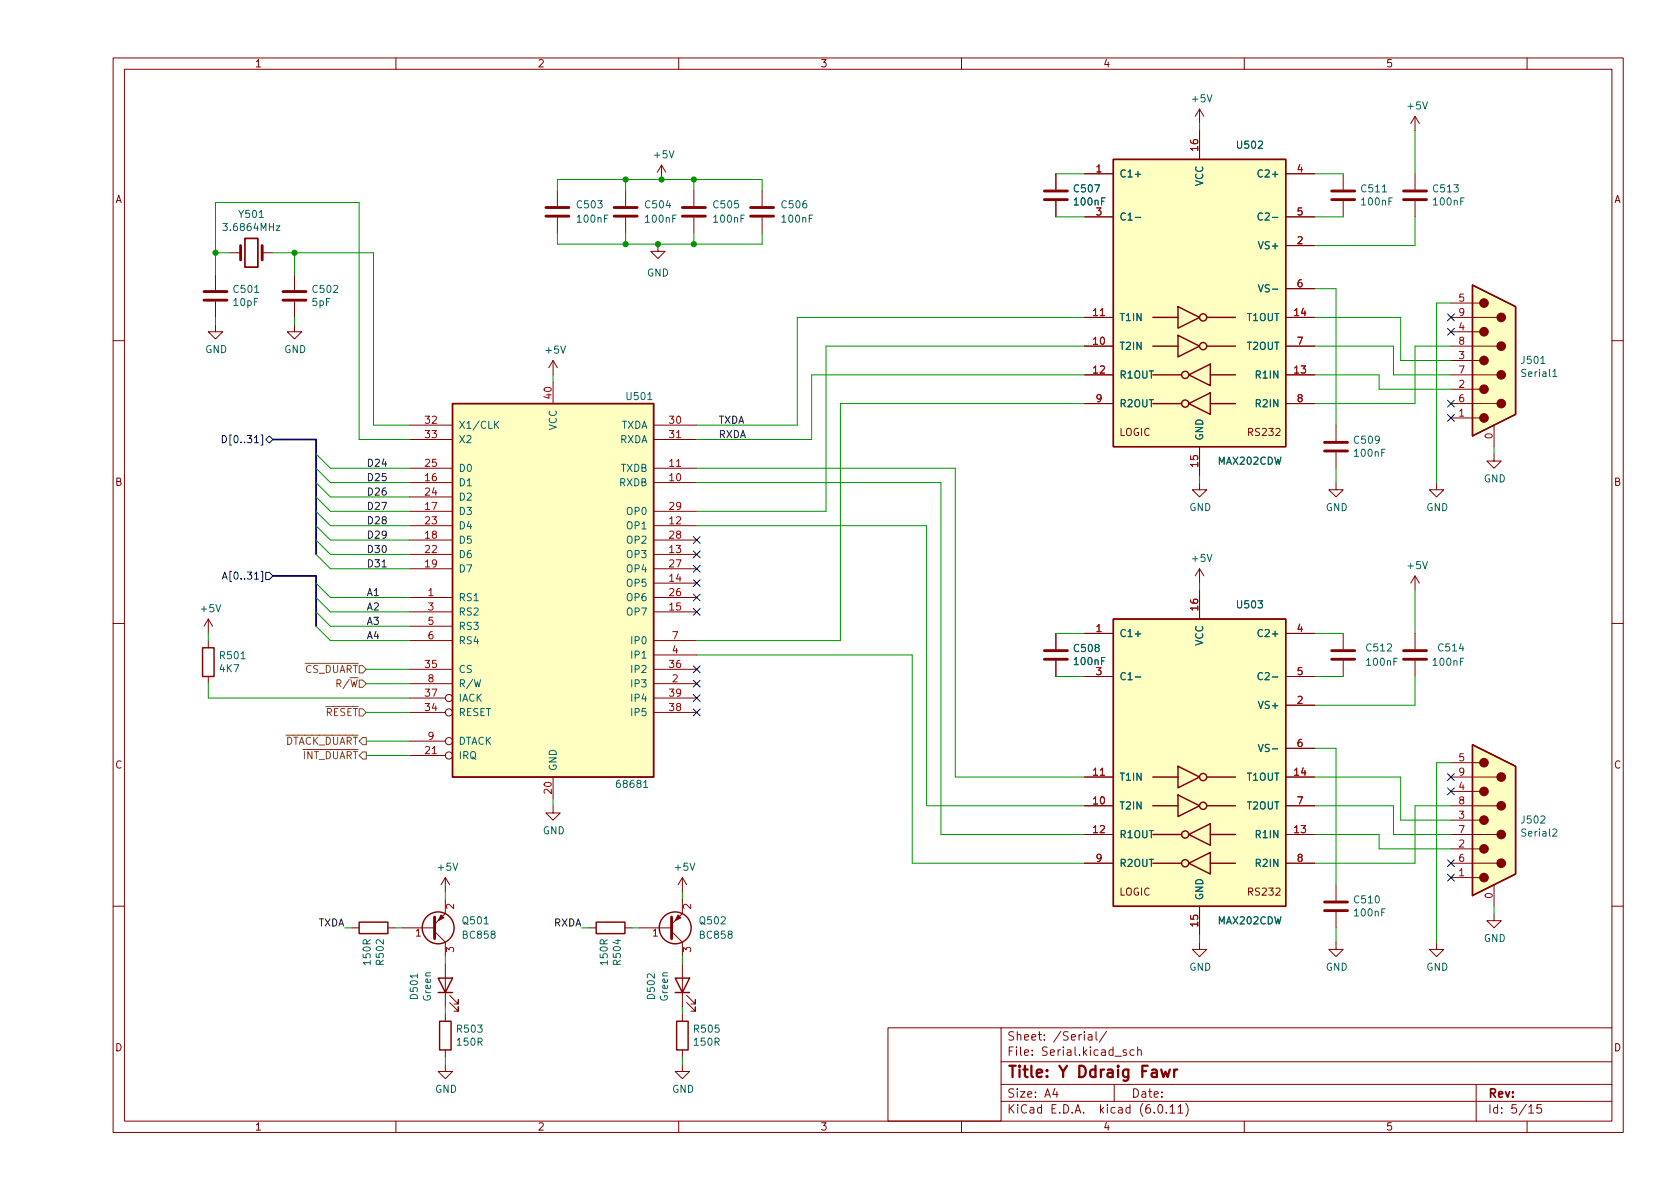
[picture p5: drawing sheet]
<svg xmlns="http://www.w3.org/2000/svg" width="297mm" height="210mm" viewBox="0 0 297 210" stroke-linecap="round" stroke-linejoin="round" font-family="sans-serif">
<g fill="none" stroke="#840000" stroke-width=".18">
<path d="M20 10.2h267v190.1h-267zM22 12.2h263v186.1h-263zM70 10.2v2M120 10.2v2M170 10.2v2M212.1 19.3v2.5M212.1 19.3l-.8 1.3M212.1 19.3l.8 1.3M220 10.2v2M270 10.2v2M98.6 33.6v2.8M98.6 38.5v2.8"/>
<path d="M110.6 33.6v2.8M110.6 38.5v2.8M117 29.2l-.8 1.3M117 29.2v2.5M117 29.2l.7 1.3M122.7 33.6v2.8M122.7 38.5v2.8M134.7 33.6v2.8M134.7 38.5v2.8M186.7 30.7v2.8M186.7 35.6v2.7M191.8 30.7h5"/>
<path d="M191.8 38.3h5M212.1 23.1v5.1M227.3 30.7h5.1M227.3 38.3h5.1M237.5 30.7v2.8M237.5 35.6v2.7M250.2 20.6l-.8 1.2M250.2 20.6v2.5M250.2 30.7v2.8M250.2 35.6v2.7M250.2 20.6l.8 1.2M38.1 57.4v1.3h1.3l-1.3 1.2-1.3-1.2h1.3"/>
<path d="M38.1 48.5v2.8M38.1 53.3v2.8M40.6 44.7h1.9M46.4 44.7h1.9M52.1 57.4v1.3h1.2l-1.2 1.2-1.3-1.2h1.3M52.1 48.5v2.8M52.1 53.3v2.8M116.3 43.2v1.2h1.3l-1.3 1.3-1.2-1.3h1.2M191.8 56.1h5M227.3 56.1h5.1M227.3 43.4h5.1M227.3 51h5.1"/>
<path d="M256.5 58.7h5.1M256.5 56.1h8.2M256.5 53.6h5.1M20 60.2h2M72.4 75.2h7.6M72.4 77.7h7.6M97.8 63.7l-.8 1.3M97.8 63.7v2.6M97.8 67.6v3.8M97.8 63.7l.8 1.3M115.6 75.2h7.6M115.6 77.7h7.6"/>
<path d="M191.8 71.4h5M191.8 66.3h5M191.8 61.2h5M212.1 79v5.1M225.6 75.9l.5-.1 .2 .3-.8 .9h.8M227.3 71.4h5.1M227.3 66.3h5.1M227.3 61.2h5.1M236.2 75.2v2.8M256.5 73.9h5.1M256.5 71.4h8.2M256.5 68.8h5.1"/>
<path d="M256.5 66.3h8.2M256.5 63.7h5.1M256.5 61.2h8.2M264.2 75.2v3.8M285 60.2h2M72.4 85.3h7.6M72.4 82.8h7.6M72.4 93h7.6M72.4 98h7.6M72.4 90.4h7.6M72.4 95.5h7.6M72.4 87.9h7.6"/>
<path d="M115.6 85.3h7.6M115.6 82.8h7.6M115.6 93h7.6M115.6 98h7.6M115.6 90.4h7.6M115.6 95.5h7.6M212.1 85.3v1.3h1.3l-1.3 1.3-1.3-1.3h1.3M236.2 85.3v1.3h1.3l-1.3 1.3-1.3-1.3h1.3M236.2 80v2.8M254 85.3v1.3h1.3l-1.3 1.3-1.3-1.3h1.3M264.2 80.3v1.2h1.2l-1.2 1.3-1.3-1.3h1.3M20 110.2h2"/>
<path d="M36.8 109.5v2.5M36.8 113.3v1.2M36.8 119.6v1.3M36.8 109.5l-.7 1.2M36.8 109.5l.8 1.2M72.4 105.7h7.6M72.4 108.2h7.6M72.4 100.6h7.6M72.4 118.4h7.6M72.4 110.7h7.6M72.4 113.3h7.6M115.6 105.7h7.6"/>
<path d="M115.6 103.1h7.6M115.6 108.2h7.6M115.6 100.6h7.6M115.6 118.4h7.6M115.6 115.8h7.6M115.6 113.3h7.6M186.7 112v2.8M186.7 116.8v2.8M191.8 112h5M191.8 119.6h5M212.1 100.6l-.8 1.2M212.1 100.6v2.5"/>
<path d="M212.1 104.4v5.1M212.1 100.6l.8 1.2M227.3 112h5.1M227.3 119.6h5.1M237.5 112v2.8M237.5 116.8v2.8M250.2 101.8v2.6M250.2 112v2.8M250.2 116.8v2.8M250.2 101.8l-.8 1.3M250.2 101.8l.8 1.3M285 110.2h2"/>
<path d="M72.4 120.9h7.6M72.4 133.6h6.3M72.4 126h6.3M72.4 123.4h6.3M72.4 131.1h6.3M97.8 137.4v3.8M115.6 120.9h7.6M115.6 126h7.6M115.6 123.4h7.6M191.8 137.4h5M227.3 137.4h5.1M227.3 124.7h5.1"/>
<path d="M227.3 132.3h5.1M256.5 139.9h5.1M256.5 137.4h8.2M256.5 134.9h5.1M78.7 159v2.5l-1.9 1.9M78.7 155.2l-.7 1.3M78.7 155.2v2.5M78.7 155.2l.8 1.3M97.8 142.5v1.3h1.3l-1.3 1.2-1.3-1.2h1.3M120.6 159v2.5l-1.9 1.9M120.6 155.2v2.5M120.6 155.2l-.7 1.3"/>
<path d="M120.6 155.2l.8 1.3M191.8 152.6h5M191.8 147.6h5M191.8 142.5h5M225.6 157.2l.5-.2 .2 .4-.8 .9h.8M227.3 152.6h5.1M227.3 147.6h5.1M227.3 142.5h5.1M236.2 156.5v2.8M256.5 155.2h5.1M256.5 152.6h8.2M256.5 150.1h5.1"/>
<path d="M256.5 147.6h8.2M256.5 145h5.1M256.5 142.5h8.2M264.2 156.5v3.8M20 160.2h2M62.2 164.1h1.3M68.6 164.1h1.2M71.1 164.1h5.7M76.8 164.7l1.9 1.9v2.6M78.7 170.4v7.6M78.7 179.3v1.3M79.5 177.3l1.5 1.5v-.8v.8h-.7"/>
<path d="M79.5 176l1.5 1.5v-.7v.7h-.7M104.1 164.1h1.3M110.5 164.1h1.3M113 164.1h5.7M118.7 164.7l1.9 1.9v2.6M120.6 170.4v7.6M120.6 179.3v1.3M121.4 177.3l1.5 1.5v-.8v.8h-.7M121.4 176l1.5 1.5v-.7v.7h-.7M212.1 166.6v1.3h1.3l-1.3 1.3-1.3-1.3h1.3M212.1 160.3v5M236.2 166.6v1.3h1.3l-1.3 1.3-1.3-1.3h1.3"/>
<path d="M236.2 161.3v2.8M254 166.6v1.3h1.3l-1.3 1.3-1.3-1.3h1.3M264.2 161.5v1.3h1.2l-1.2 1.3-1.3-1.3h1.3M285 160.2h2M70 198.3v2M78.7 188.2v1.3h1.3l-1.3 1.2-1.2-1.2h1.2M78.7 185.7v1.2M120 198.3v2M120.6 188.2v1.3h1.3l-1.3 1.2-1.2-1.2h1.2M120.6 185.7v1.2M157 181.8h20v16.5h-20zM170 198.3v2"/>
<path d="M177 194.8h108M177 191.8h108M177 187.8h108M177 181.8h108M182.5 186.5v.1M182.5 185.7v.1M184.6 183.8v.1M184.6 183v.1M193.8 182.4v1.3l.2 .2M195.6 182.4l-1.2 1.9M197 191.8v3M200.5 185.7l-.4-.1-.3 .3v.4l.1 .3h.6"/>
<path d="M201.1 185.8l.3-.2 .3 .1 .1 .9M201.1 185.1v1.5M209.6 195.1a1.72 1.72 0 0 1 0 2.3M220 198.3v2M261 191.8v6.5M270 198.3v2M272.5 195.3h-.7l-.1 .7 .2-.1 .5 .1 .2 .2-.1 .5-.2 .1-.6-.1"/>
<circle cx="79.4" cy="123.4" r=".63"/>
<circle cx="79.4" cy="126" r=".63"/>
<circle cx="79.4" cy="133.6" r=".63"/>
<circle cx="79.4" cy="131.1" r=".63"/>
</g>
<g fill="none" stroke="#840000" stroke-width=".25">
<path d="M196.8 28.2h30.5v50.8h-30.5zM203.8 56.1h4.5M208.3 59.3l3.8 1.9-3.8 1.9zM208.3 54.2l3.8 1.9-3.8 1.9zM213.4 56.1h5M260.3 50.4l7.7 3.8v19.1l-7.7 3.8zM80 71.4h35.6v66h-35.6zM203.8 61.2h4.5M203.8 71.4h5.1M203.8 66.3h5.1M210.2 71.4l3.8-1.9v3.8zM210.2 66.3l3.8-1.9v3.8z"/>
<path d="M213.4 61.2h5M214 71.4h4.4M214 66.3h4.4M35.8 114.5h2v5.1h-2zM196.8 109.5h30.5v50.8h-30.5zM203.8 137.4h4.5M208.3 135.5l3.8 1.9-3.8 1.9zM213.4 137.4h5M260.3 131.7l7.7 3.8v19.1l-7.7 3.8zM203.8 142.5h4.5M203.8 152.6h5.1M203.8 147.6h5.1"/>
<path d="M208.3 140.6l3.8 1.9-3.8 1.9zM210.2 152.6l3.8-1.9v3.9zM210.2 147.6l3.8-1.9v3.8zM213.4 142.5h5M214 152.6h4.4M214 147.6h4.4M63.5 163.1h5.1v2h-5.1zM77.5 173h2.5l-1.3 2.5zM77.5 175.5h2.5M105.4 163.1h5.1v2h-5.1zM119.4 173h2.5l-1.3 2.5zM119.4 175.5h2.5"/>
<path d="M77.7 180.6h2.1v5.1h-2.1zM119.6 180.6h2.1v5.1h-2.1z"/>
<circle cx="212.7" cy="56.1" r=".63"/>
<circle cx="209.5" cy="71.4" r=".63"/>
<circle cx="209.5" cy="66.3" r=".63"/>
<circle cx="212.7" cy="61.2" r=".63"/>
<circle cx="212.7" cy="137.4" r=".63"/>
<circle cx="209.5" cy="147.6" r=".63"/>
<circle cx="209.5" cy="152.6" r=".63"/>
<circle cx="212.7" cy="142.5" r=".63"/>
<circle cx="77.5" cy="164.1" r="2.82"/>
<circle cx="119.4" cy="164.1" r="2.82"/>
</g>
<g fill="none" stroke="#006464" stroke-width=".18">
<path d="M213.4 16.7l.5 1.3 .4-1.3M251.5 18l.5 1.3 .4-1.3M45.8 38.5h.8M48.8 39.9h.7l-.7 .9h.7M107.5 38h-.6v1.3M118.1 35.4l-.3 .9h.8M118.3 26.7l.4 1.2 .5-1.2M119.6 38h-.6v1.3M131.6 38h-.6v1.3M143.7 38h-.6v1.3M193.6 32.7h.8l-.5 1.2M195.4 35h-.6v1.3"/>
<path d="M200.7 38.4h1M222.5 25.1l.5-.1 .2 .3-.8 .9h.8M225 38.4h.9M244.4 33.9h.7M246.2 35h-.6v1.3M258.9 35h-.6v1.3M45 51.7h.8M225 51.1h.9M87.6 75l.6 .8M88.2 74.5l-.7 .7M99.1 61.2l.5 1.3 .4-1.3M114.5 70.7h.8"/>
<path d="M244.9 79.4h-.6v1.3M272.4 64.3h.8M274.6 65.7l.3-.4v1.3M274.6 66.6h.7M213.4 98l.5 1.3 .4-1.3M251.5 99.3l.5 1.3 .4-1.3M38.2 106.9l.4 1.3 .4-1.3M42.6 116.5h.7M195.4 116.3h-.6v1.2M200.7 119.7h1M222.4 106.2h.8l-.4 .5 .4 .1v.6l-.2 .1-.6-.1M225 119.7h.9"/>
<path d="M247.1 116.4h-.6v1.3M258.3 113.8l-.3 .9h.8M258.8 116.4h-.6v1.3M113.8 138.3l.4-.3v1.3M113.8 139.3h.7M225 132.4h.9M80.1 152.6l.4 1.3 .4-1.3M122 152.6l.4 1.3 .4-1.3M272.4 144.4l.5-.1 .3 .3-.8 1h.8M274.6 146.7l.4-.1 .3 .4-.8 .9h.8M73.8 172.2v.7M85.6 163.4h.7"/>
<path d="M87.1 165.2l-.3-.2 .1-.2 .2-.1h.3l.1 .2v.2l-.6 .2-.1 .1v.3l.3 .2h.3l.1-.2v-.4l-.2-.1M109.3 166.1v.8l-.9-.3M129 165.2l-.3-.2 .1-.2 .2-.1h.3l.2 .2-.1 .2-.6 .2-.1 .1v.3l.3 .2h.3l.2-.2-.1-.4-.2-.1M244.9 160.7h-.6v1.3"/>
</g>
<g fill="none" stroke="#840000" stroke-width=".51">
<path d="M96.5 38.2h4.1M96.5 36.7h4.1M108.6 38.2h4M108.6 36.7h4M120.6 38.2h4.1M120.6 36.7h4.1M132.7 38.2h4.1M132.7 36.7h4.1M184.7 35.3h4M184.7 33.8h4M235.5 35.3h4M235.5 33.8h4"/>
<path d="M248.2 35.3h4M248.2 33.8h4M36.1 53.1h4M36.1 51.6h4M42.5 43.4v2.6M46.4 43.4v2.6M50 53.1h4.1M50 51.6h4.1M234.2 79.8h4.1M234.2 78.2h4.1M184.7 116.6h4M184.7 115.1h4"/>
<path d="M235.5 116.6h4M235.5 115.1h4M248.2 116.6h4M248.2 115.1h4M234.2 159.5h4.1M76.8 162.2v3.8M118.7 162.2v3.8M234.2 161h4.1"/>
</g>
<g fill="#ffffc2" stroke="#ffffc2" stroke-width=".18">
<path d="M80 71.4h35.6v66h-35.6z"/>
<path d="M260.3 50.4l7.7 3.8v19.1l-7.7 3.8z"/>
<path d="M260.3 131.7l7.7 3.8v19.1l-7.7 3.8z"/>
<path d="M196.8 109.5h30.5v50.8h-30.5z"/>
<path d="M196.8 28.2h30.5v50.8h-30.5z"/>
</g>
<path d="M194.6 55.8h.7M119.6 77.4h.7M119.6 82.5h.7M76.4 133.3h.8M194.6 137.1h.7M80.2 159.9v.8l-.9-.8-.4 .2 .2 .5M122.1 159.9v.8l-.9-.8-.4 .2 .2 .5M73.6 164.6l.4-.3v1.2M78.9 168.3v-.8l.5 .4 .1-.3h.6l.1 .2-.1 .5M115.5 164.6l.4-.3v1.2M120.8 168.3v-.8l.5 .4 .1-.3h.6l.1 .2-.1 .5" fill="none" stroke="#a90000" stroke-width=".18"/>
<g fill="#840000" stroke="#840000" stroke-width=".18">
<path d="M78 161.8l.5 .5-1 .5z"/>
<path d="M119.9 161.8l.5 .5-1 .5z"/>
<circle cx="262.4" cy="73.9" r=".76"/>
<circle cx="262.4" cy="68.8" r=".76"/>
<circle cx="262.4" cy="63.7" r=".76"/>
<circle cx="262.4" cy="58.7" r=".76"/>
<circle cx="262.4" cy="53.6" r=".76"/>
<circle cx="265.4" cy="71.4" r=".76"/>
<circle cx="265.4" cy="66.3" r=".76"/>
<circle cx="265.4" cy="61.2" r=".76"/>
<circle cx="265.4" cy="56.1" r=".76"/>
<circle cx="262.4" cy="155.2" r=".76"/>
<circle cx="262.4" cy="150.1" r=".76"/>
<circle cx="262.4" cy="145" r=".76"/>
<circle cx="262.4" cy="139.9" r=".76"/>
<circle cx="262.4" cy="134.9" r=".76"/>
<circle cx="265.4" cy="152.6" r=".76"/>
<circle cx="265.4" cy="147.6" r=".76"/>
<circle cx="265.4" cy="142.5" r=".76"/>
<circle cx="265.4" cy="137.4" r=".76"/>
</g>
<path d="M43.3 42.2h2.3v5h-2.3z" fill="none" stroke="#840000" stroke-width=".3"/>
<path d="M53.9 117.3h9.4M50.6 130h12.7M57.6 124.9h5.7" fill="none" stroke="#725600" stroke-width=".18"/>
<g fill="none" stroke="#000084" stroke-width=".18">
<path d="M255.9 58.1l1.2 1.2M255.9 55.5l1.2 1.2M257.1 58.1l-1.2 1.2M257.1 55.5l-1.2 1.2M45 78.3h.7M46.1 76.9h.3v1.8h-.3M47 77.7l.6-.6 .7 .6-.7 .7zM255.9 70.8l1.2 1.2M255.9 73.3l1.2 1.2M257.1 70.8l-1.2 1.2M257.1 73.3l-1.2 1.2M122.6 97.4l1.2 1.2"/>
<path d="M122.6 94.9l1.2 1.2M122.6 100l1.2 1.2M123.8 97.4l-1.2 1.2M123.8 94.9l-1.2 1.2M123.8 100l-1.2 1.2M45 102.4h.7M46.1 101h.3v1.8h-.3M47 101.2h.6l.7 .6-.7 .7h-.6zM122.6 107.6l1.2 1.2M122.6 117.7l1.2 1.3M122.6 102.5l1.2 1.2M122.6 105l1.2 1.3"/>
<path d="M123.8 107.6l-1.2 1.2M123.8 117.7l-1.2 1.3M123.8 102.5l-1.2 1.2M123.8 105l-1.2 1.3M122.6 120.3l1.2 1.2M122.6 125.4l1.2 1.2M122.6 122.8l1.2 1.2M123.8 120.3l-1.2 1.2M123.8 125.4l-1.2 1.2M123.8 122.8l-1.2 1.2M255.9 136.8l1.2 1.2M255.9 139.3l1.2 1.3"/>
<path d="M257.1 136.8l-1.2 1.2M257.1 139.3l-1.2 1.3M255.9 154.6l1.2 1.2M255.9 152l1.2 1.3M257.1 154.6l-1.2 1.2M257.1 152l-1.2 1.3"/>
</g>
<path d="M67.6 100.3h.7" fill="none" stroke="#0f0f0f" stroke-width=".18"/>
<path d="M48.3 77.7h7.6v20.3M48.3 101.8h7.6v8.9" fill="none" stroke="#000084" stroke-width=".3"/>
<g fill="none" stroke="#009600" stroke-width=".18">
<path d="M98.6 33.6v-1.9h36.1v1.9M110.6 31.7v1.9M122.7 31.7v1.9M186.7 38.3h5.1M186.7 30.7h5.1M212.1 21.8v1.3M232.4 38.3h5.1M232.4 30.7h5.1M250.2 23.1v7.6M250.2 38.3v5.1h-17.8M38.1 44.7h2.5M38.1 48.5v-12.7h25.4v41.9h8.9"/>
<path d="M38.1 56.1v1.3M48.3 44.7h17.7v30.5h6.4M52.1 44.7v3.8M52.1 56.1v1.3M98.6 41.3v1.9h36.1v-1.9M110.6 41.3v1.9M122.7 41.3v1.9M191.8 56.1h-50.8v19.1h-17.8M232.4 56.1h15.2v7.6h8.9M232.4 51h3.8v24.2M256.5 53.6h-2.5v31.7M97.8 66.3v1.3"/>
<path d="M191.8 71.4h-43.2v41.9h-25.4M191.8 66.3h-48.3v11.4h-20.3M191.8 61.2h-45.8v29.2h-22.8M232.4 66.3h11.4v2.5h12.7M232.4 61.2h14v5.1h10.1M256.5 61.2h-6.3v10.2h-17.8M264.2 79v1.3M55.9 95.5l2.5 2.5h14M55.9 98l2.5 2.6h14M55.9 90.4l2.5 2.6h14M55.9 82.8l2.5 2.5h14M55.9 80.3l2.5 2.5h14"/>
<path d="M55.9 87.9l2.5 2.5h14M55.9 93l2.5 2.5h14M55.9 85.3l2.5 2.6h14M123.2 93h40.6v49.5h28M123.2 85.3h43.2v62.3h25.4M123.2 82.8h45.7v54.6h22.9M212.1 84.1v1.2M236.2 82.8v2.5M36.8 112v1.3M55.9 110.7l2.5 2.6h14M55.9 103.1l2.5 2.6h14M55.9 105.7l2.5 2.5h14"/>
<path d="M55.9 108.2l2.5 2.5h14M64.8 118.4h7.6M123.2 115.8h38.1v36.8h30.5M186.7 119.6h5.1M186.7 112h5.1M212.1 103.1v1.3M232.4 119.6h5.1M232.4 112h5.1M250.2 104.4v7.6M250.2 119.6v5.1h-17.8M36.8 120.9v2.5h35.6M64.8 131.1h7.6"/>
<path d="M64.8 133.6h7.6M64.8 126h7.6M64.8 120.9h7.6M232.4 137.4h15.2v7.6h8.9M232.4 132.3h3.8v24.2M256.5 134.9h-2.5v31.7M78.7 157.7v1.3M97.8 141.2v1.3M120.6 157.7v1.3M232.4 142.5h14v5.1h10.1M232.4 147.6h11.4v2.5h12.7M256.5 142.5h-6.3v10.1h-17.8"/>
<path d="M61 164.1h1.2M69.8 164.1h1.3M78.7 169.2v1.2M78.7 178v1.3M102.9 164.1h1.2M111.8 164.1h1.2M120.6 169.2v1.2M120.6 178v1.3M212.1 165.3v1.3M236.2 164.1v2.5M264.2 160.3v1.2M78.7 186.9v1.3"/>
<path d="M120.6 186.9v1.3"/>
</g>
<g fill="#009600" stroke="#009600" stroke-width=".18">
<circle cx="117" cy="31.7" r=".46"/>
<circle cx="122.7" cy="31.7" r=".46"/>
<circle cx="110.6" cy="31.7" r=".46"/>
<circle cx="110.6" cy="43.2" r=".46"/>
<circle cx="116.3" cy="43.2" r=".46"/>
<circle cx="52.1" cy="44.7" r=".46"/>
<circle cx="38.1" cy="44.7" r=".46"/>
<circle cx="122.7" cy="43.2" r=".46"/>
</g>
<g font-size="2.8" fill="#840000">
<text x="178" y="191.2">Title:</text>
<text x="187.3" y="191.2">Y Ddraig</text>
<text x="202.4" y="191.2">Fawr</text>
</g>
<g font-size="2.1" fill="#840000">
<text x="178" y="184.5">Sheet:</text>
<text x="186.2" y="184.5">/Serial/</text>
<text x="178" y="187.2">File:</text>
<text x="184.1" y="187.2">Serial.kicad_sch</text>
<text x="178" y="197.4">KiCad</text>
<text x="178" y="194.6">Size:</text>
<text x="184.7" y="194.6">A4</text>
<text x="185.7" y="197.4">E.D.A.</text>
<text x="194.6" y="197.4">kicad</text>
<text x="200" y="194.6">Date:</text>
<text x="201.8" y="197.4">(6.0.11)</text>
<text x="263" y="194.6">Rev:</text>
<text x="263" y="197.4">Id:</text>
<text x="267.1" y="197.4">5/15</text>
</g>
<g font-size="1.8" fill="#840000">
<text x="45" y="12.3">1</text>
<text x="95" y="12.3">2</text>
<text x="145" y="12.3">3</text>
<text x="195" y="12.3">4</text>
<text x="245" y="12.3">5</text>
<text x="20.4" y="36.3">A</text>
<text x="285.4" y="36.3">A</text>
<text x="197.8" y="77.5">LOGIC</text>
<text x="220.4" y="77.5">RS232</text>
<text x="20.3" y="86.3">B</text>
<text x="285.3" y="86.3">B</text>
<text x="20.3" y="136.3">C</text>
<text x="285.3" y="136.3">C</text>
<text x="197.8" y="158.8">LOGIC</text>
<text x="220.4" y="158.8">RS232</text>
<text x="20.3" y="186.3">D</text>
<text x="285.3" y="186.3">D</text>
<text x="45" y="200.3">1</text>
<text x="95" y="200.3">2</text>
<text x="145" y="200.3">3</text>
<text x="195" y="200.3">4</text>
<text x="245" y="200.3">5</text>
</g>
<g font-size="1.8" fill="#006464">
<text x="210.5" y="18.5">+5V</text>
<text x="248.6" y="19.7">+5V</text>
<text x="115.3" y="28.4">+5V</text>
<text x="218.4" y="26.7">U502</text>
<text x="189.6" y="34.4">C507</text>
<text x="197.9" y="31.8">C1+</text>
<text x="213.1" y="33" transform="rotate(-90 213.1 33)">VCC</text>
<text x="222.1" y="31.8">C2+</text>
<text x="240.4" y="34.4">C511</text>
<text x="253.1" y="34.4">C513</text>
<text x="39.1" y="41.2">3.6864MHz</text>
<text x="42" y="38.9">Y501</text>
<text x="101.7" y="37.2">C503</text>
<text x="101.7" y="39.8">100nF</text>
<text x="113.8" y="37.2">C504</text>
<text x="113.8" y="39.8">100nF</text>
<text x="125.9" y="37.2">C505</text>
<text x="125.9" y="39.8">100nF</text>
<text x="137.9" y="37.2">C506</text>
<text x="137.9" y="39.8">100nF</text>
<text x="189.6" y="36.7">100nF</text>
<text x="197.9" y="39.4">C1-</text>
<text x="222.1" y="39.4">C2-</text>
<text x="240.4" y="36.7">100nF</text>
<text x="253.1" y="36.7">100nF</text>
<text x="222.3" y="44.5">VS+</text>
<text x="41" y="52.2">C501</text>
<text x="55" y="52.2">C502</text>
<text x="114.3" y="49.3">GND</text>
<text x="222.3" y="52.1">VS-</text>
<text x="41" y="54.5">10pF</text>
<text x="55" y="54.5">5pF</text>
<text x="197.9" y="57.2">T1IN</text>
<text x="220.4" y="57.2">T1OUT</text>
<text x="36.2" y="62.8">GND</text>
<text x="50.2" y="62.8">GND</text>
<text x="96.2" y="62.9">+5V</text>
<text x="197.9" y="62.2">T2IN</text>
<text x="220.4" y="62.2">T2OUT</text>
<text x="268.7" y="64.7">J501</text>
<text x="110.5" y="71.1">U501</text>
<text x="197.9" y="67.3">R1OUT</text>
<text x="221.7" y="67.3">R1IN</text>
<text x="268.7" y="67">Serial1</text>
<text x="81" y="76.2">X1/CLK</text>
<text x="98.8" y="76.2" transform="rotate(-90 98.8 76.2)">VCC</text>
<text x="109.9" y="76.2">TXDA</text>
<text x="197.9" y="72.4">R2OUT</text>
<text x="213.1" y="78" transform="rotate(-90 213.1 78)">GND</text>
<text x="221.7" y="72.4">R2IN</text>
<text x="81" y="83.8">D0</text>
<text x="81" y="78.7">X2</text>
<text x="109.6" y="78.7">RXDA</text>
<text x="109.7" y="83.8">TXDB</text>
<text x="215.2" y="82.6">MAX202CDW</text>
<text x="239.1" y="78.8">C509</text>
<text x="239.1" y="81.2">100nF</text>
<text x="81" y="86.4">D1</text>
<text x="81" y="88.9">D2</text>
<text x="109.4" y="86.4">RXDB</text>
<text x="262.3" y="85.7">GND</text>
<text x="81" y="91.4">D3</text>
<text x="81" y="94">D4</text>
<text x="110.6" y="94">OP1</text>
<text x="110.6" y="91.4">OP0</text>
<text x="210.2" y="90.8">GND</text>
<text x="234.3" y="90.8">GND</text>
<text x="252.1" y="90.8">GND</text>
<text x="81" y="96.5">D5</text>
<text x="81" y="101.6">D7</text>
<text x="81" y="99.1">D6</text>
<text x="110.6" y="99.1">OP3</text>
<text x="110.6" y="101.6">OP4</text>
<text x="110.6" y="96.5">OP2</text>
<text x="210.5" y="99.7">+5V</text>
<text x="248.6" y="101">+5V</text>
<text x="81" y="106.7">RS1</text>
<text x="110.6" y="104.1">OP5</text>
<text x="110.6" y="106.7">OP6</text>
<text x="218.4" y="108">U503</text>
<text x="35.2" y="108.6">+5V</text>
<text x="81" y="109.2">RS2</text>
<text x="81" y="111.8">RS3</text>
<text x="110.6" y="109.2">OP7</text>
<text x="197.9" y="113">C1+</text>
<text x="222.1" y="113">C2+</text>
<text x="38.6" y="116.9">R501</text>
<text x="38.6" y="119.3">4K7</text>
<text x="81" y="119.4">CS</text>
<text x="81" y="114.3">RS4</text>
<text x="111.3" y="119.4">IP2</text>
<text x="111.3" y="116.8">IP1</text>
<text x="111.3" y="114.3">IP0</text>
<text x="189.6" y="115.7">C508</text>
<text x="189.6" y="118">100nF</text>
<text x="213.1" y="114.3" transform="rotate(-90 213.1 114.3)">VCC</text>
<text x="241.3" y="115.6">C512</text>
<text x="241.3" y="118.1">100nF</text>
<text x="253.1" y="118.1">100nF</text>
<text x="254" y="115.6">C514</text>
<text x="81" y="124.5">IACK</text>
<text x="81" y="121.9">R/W</text>
<text x="111.3" y="121.9">IP3</text>
<text x="111.3" y="124.5">IP4</text>
<text x="197.9" y="120.7">C1-</text>
<text x="222.1" y="120.7">C2-</text>
<text x="222.3" y="125.7">VS+</text>
<text x="81" y="127">RESET</text>
<text x="111.3" y="127">IP5</text>
<text x="81" y="134.6">IRQ</text>
<text x="81" y="132.1">DTACK</text>
<text x="98.8" y="136.4" transform="rotate(-90 98.8 136.4)">GND</text>
<text x="222.3" y="133.4">VS-</text>
<text x="108.7" y="139.7">68681</text>
<text x="197.9" y="143.5">T2IN</text>
<text x="197.9" y="138.4">T1IN</text>
<text x="220.4" y="138.4">T1OUT</text>
<text x="220.4" y="143.5">T2OUT</text>
<text x="95.9" y="147.9">GND</text>
<text x="197.9" y="148.6">R1OUT</text>
<text x="221.7" y="148.6">R1IN</text>
<text x="268.7" y="146">J502</text>
<text x="268.7" y="148.3">Serial2</text>
<text x="77.1" y="154.4">+5V</text>
<text x="119" y="154.4">+5V</text>
<text x="197.9" y="153.7">R2OUT</text>
<text x="221.7" y="153.7">R2IN</text>
<text x="213.1" y="159.3" transform="rotate(-90 213.1 159.3)">GND</text>
<text x="239.1" y="160.1">C510</text>
<text x="81.5" y="163.8">Q501</text>
<text x="81.5" y="166.4">BC858</text>
<text x="123.4" y="163.8">Q502</text>
<text x="123.4" y="166.4">BC858</text>
<text x="215.2" y="163.8">MAX202CDW</text>
<text x="239.1" y="162.4">100nF</text>
<text x="262.3" y="167">GND</text>
<text x="65.9" y="170.9" transform="rotate(-90 65.9 170.9)">150R</text>
<text x="68.2" y="170.9" transform="rotate(-90 68.2 170.9)">R502</text>
<text x="107.8" y="170.9" transform="rotate(-90 107.8 170.9)">150R</text>
<text x="110.1" y="170.9" transform="rotate(-90 110.1 170.9)">R504</text>
<text x="210.2" y="172">GND</text>
<text x="234.3" y="172">GND</text>
<text x="252.1" y="172">GND</text>
<text x="74.3" y="176.9" transform="rotate(-90 74.3 176.9)">D501</text>
<text x="76.6" y="177.2" transform="rotate(-90 76.6 177.2)">Green</text>
<text x="116.2" y="176.9" transform="rotate(-90 116.2 176.9)">D502</text>
<text x="118.5" y="177.2" transform="rotate(-90 118.5 177.2)">Green</text>
<text x="80.5" y="183">R503</text>
<text x="80.5" y="185.3">150R</text>
<text x="122.4" y="183">R505</text>
<text x="122.4" y="185.3">150R</text>
<text x="76.9" y="193.6">GND</text>
<text x="118.8" y="193.6">GND</text>
</g>
<g font-size="1.8" fill="#a90000">
<text x="211.8" y="26.9" transform="rotate(-90 211.8 26.9)">16</text>
<text x="193.6" y="30.5">1</text>
<text x="229.2" y="30.5">4</text>
<text x="193.6" y="38.1">3</text>
<text x="229.2" y="38.1">5</text>
<text x="229.2" y="43.2">2</text>
<text x="229.2" y="50.8">6</text>
<text x="257.8" y="53.3">5</text>
<text x="193" y="55.9">11</text>
<text x="228.6" y="55.9">14</text>
<text x="257.8" y="58.4">4</text>
<text x="257.8" y="55.9">9</text>
<text x="193" y="61">10</text>
<text x="229.2" y="61">7</text>
<text x="257.8" y="63.5">3</text>
<text x="257.8" y="61">8</text>
<text x="97.5" y="70.7" transform="rotate(-90 97.5 70.7)">40</text>
<text x="193" y="66">12</text>
<text x="193.6" y="71.1">9</text>
<text x="228.6" y="66">13</text>
<text x="229.2" y="71.1">8</text>
<text x="257.8" y="68.6">2</text>
<text x="257.8" y="71.1">6</text>
<text x="257.8" y="66">7</text>
<text x="74.9" y="74.9">32</text>
<text x="74.9" y="77.5">33</text>
<text x="118.1" y="74.9">30</text>
<text x="118.1" y="77.5">31</text>
<text x="257.8" y="73.7">1</text>
<text x="263.9" y="77.8" transform="rotate(-90 263.9 77.8)">0</text>
<text x="74.9" y="82.5">25</text>
<text x="118.1" y="82.5">11</text>
<text x="211.8" y="82.8" transform="rotate(-90 211.8 82.8)">15</text>
<text x="74.9" y="85.1">16</text>
<text x="74.9" y="87.6">24</text>
<text x="118.1" y="85.1">10</text>
<text x="74.9" y="90.2">17</text>
<text x="74.9" y="95.2">18</text>
<text x="74.9" y="92.7">23</text>
<text x="118.1" y="92.7">12</text>
<text x="118.1" y="95.2">28</text>
<text x="118.1" y="90.2">29</text>
<text x="74.9" y="100.3">19</text>
<text x="74.9" y="97.8">22</text>
<text x="118.1" y="97.8">13</text>
<text x="118.1" y="100.3">27</text>
<text x="75.5" y="105.4">1</text>
<text x="75.5" y="107.9">3</text>
<text x="118.1" y="102.9">14</text>
<text x="118.1" y="107.9">15</text>
<text x="118.1" y="105.4">26</text>
<text x="75.5" y="110.5">5</text>
<text x="75.5" y="113">6</text>
<text x="118.7" y="113">7</text>
<text x="193.6" y="111.8">1</text>
<text x="211.8" y="108.2" transform="rotate(-90 211.8 108.2)">16</text>
<text x="229.2" y="111.8">4</text>
<text x="74.9" y="118.1">35</text>
<text x="118.1" y="118.1">36</text>
<text x="118.7" y="115.6">4</text>
<text x="193.6" y="119.4">3</text>
<text x="229.2" y="119.4">5</text>
<text x="74.9" y="125.7">34</text>
<text x="74.9" y="123.2">37</text>
<text x="75.5" y="120.6">8</text>
<text x="118.1" y="125.7">38</text>
<text x="118.1" y="123.2">39</text>
<text x="118.7" y="120.6">2</text>
<text x="229.2" y="124.5">2</text>
<text x="75.5" y="130.8">9</text>
<text x="74.9" y="133.3">21</text>
<text x="193" y="137.2">11</text>
<text x="228.6" y="137.2">14</text>
<text x="229.2" y="132.1">6</text>
<text x="257.8" y="134.6">5</text>
<text x="257.8" y="137.2">9</text>
<text x="97.5" y="140.6" transform="rotate(-90 97.5 140.6)">20</text>
<text x="193" y="142.2">10</text>
<text x="229.2" y="142.2">7</text>
<text x="257.8" y="139.7">4</text>
<text x="257.8" y="142.2">8</text>
<text x="193" y="147.3">12</text>
<text x="228.6" y="147.3">13</text>
<text x="257.8" y="149.9">2</text>
<text x="257.8" y="144.8">3</text>
<text x="257.8" y="147.3">7</text>
<text x="193.6" y="152.4">9</text>
<text x="229.2" y="152.4">8</text>
<text x="257.8" y="154.9">1</text>
<text x="257.8" y="152.4">6</text>
<text x="263.9" y="159" transform="rotate(-90 263.9 159)">0</text>
<text x="73.3" y="166.4">1</text>
<text x="115.2" y="166.4">1</text>
<text x="211.8" y="164.1" transform="rotate(-90 211.8 164.1)">15</text>
</g>
<g font-size="1.8" fill="#0f0f0f">
<text x="127" y="74.9">TXDA</text>
<text x="127" y="77.5">RXDA</text>
<text x="64.8" y="82.5">D24</text>
<text x="64.8" y="87.6">D26</text>
<text x="64.8" y="85.1">D25</text>
<text x="64.8" y="95.2">D29</text>
<text x="64.8" y="92.7">D28</text>
<text x="64.8" y="90.2">D27</text>
<text x="64.8" y="100.3">D31</text>
<text x="64.8" y="97.8">D30</text>
<text x="64.8" y="107.9">A2</text>
<text x="64.8" y="105.4">A1</text>
<text x="64.8" y="110.5">A3</text>
<text x="64.8" y="113">A4</text>
<text x="56.3" y="163.8">TXDA</text>
<text x="97.9" y="163.8">RXDA</text>
</g>
<g font-size="1.8" fill="#000084">
<text x="38.9" y="78.7">D[0..31]</text>
<text x="39.1" y="102.9">A[0..31]</text>
</g>
<g font-size="1.8" fill="#725600">
<text x="53.9" y="119.4">~{CS_DUART}</text>
<text x="59.2" y="121.9">R/~{W}</text>
<text x="57.5" y="127">~{RESET}</text>
<text x="50.5" y="132.1">~{DTACK_DUART}</text>
<text x="53.4" y="134.6">~{INT_DUART}</text>
</g>
</svg>
